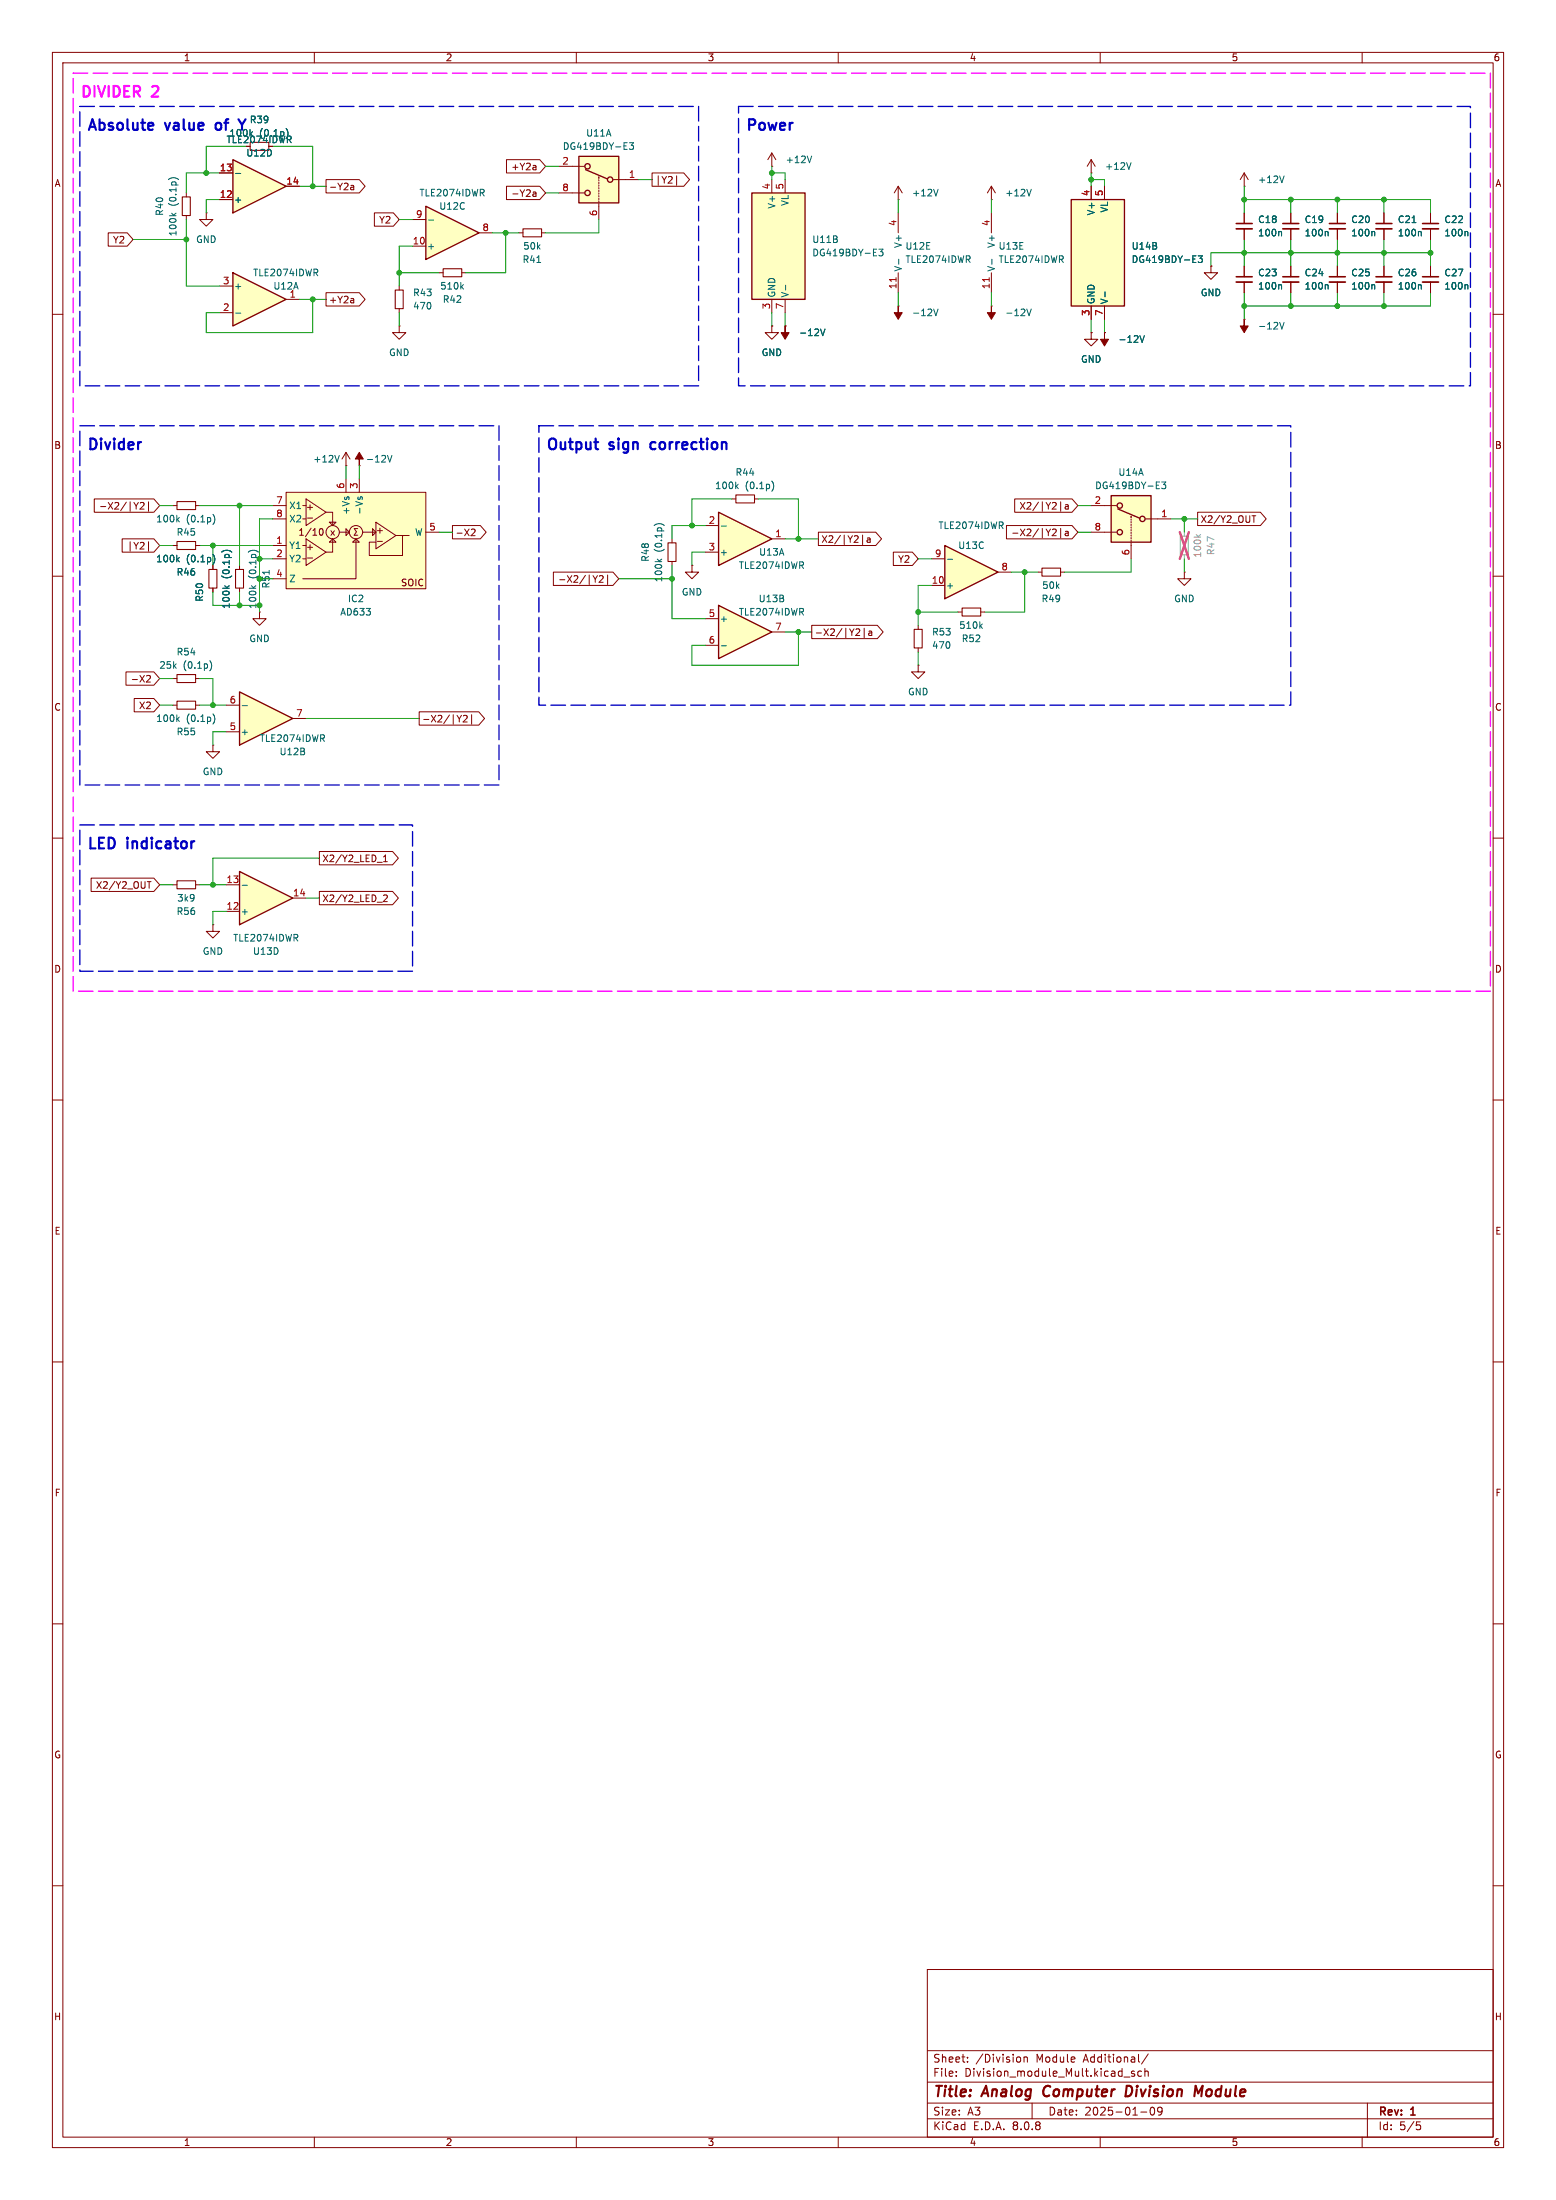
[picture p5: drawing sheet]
<svg xmlns="http://www.w3.org/2000/svg" width="297mm" height="420mm" viewBox="0 0 297 420" stroke-linecap="round" stroke-linejoin="round" font-family="sans-serif">
<g fill="none" stroke="#840000" stroke-width=".19">
<path d="M10 10h277v400h-277zM12 12h273v396h-273zM60 10v2M110 10v2M160 10v2M210 10v2M260 10v2M208.3 33h.1M208.3 30.5l-.8 1.3M208.3 30.5v2.5M208.3 30.5l.7 1.3M10 60h2"/>
<path d="M285 60h2M10 110h2M45.7 108v.7M45.7 112.3v.7M285 110h2M10 160h2M285 160h2M10 210h2M285 210h2M10 260h2M285 260h2M10 310h2"/>
<path d="M285 310h2M10 360h2M177 376h108v32h-108zM285 360h2M177 397.5h108M177 391.5h108M182.5 396.2v.2M182.5 395.4v.2M184.7 393.5v.2M184.7 392.7v.2M194.7 392.7l.1 .3-.1 .6M195.5 392.8l.2-.1h.3l.1 1"/>
<path d="M195.5 392.7v1M214.5 396.5h1.2M216.5 395.4h-.3l-.2 .2v.2l.5 .1v.4h-.5M217.4 393.6l.1 .1M217.9 395.4h-.4l-.3 .3 .1 .6h.6M218.5 395.5l.2-.1h.4l.1 1M218.5 394.9v1.5M219.2 392.1l-1.3 1.9M60 408v2M110 408v2M160 408v2M177 404.5h108"/>
<path d="M177 401.5h108M197 401.5v3M210 408v2M217.7 403.2h1.2M219.7 402.4l.2-.1a.8 .8 0 0 1 .5 .7 .8 .8 0 0 1-.5 .8l-.2-.2-.2-.4zM221.8 402.9l-.3 .3h-.3l-.2-.3 .1-.6h.4l.2 .1a.99 .99 0 0 1-.3 1.4h-.3M260 408v2M261 401.5v6.5M270.4 405.1h.7M270.5 405.6h.4l.3 .3-.2 .6-.5 .1"/>
</g>
<path d="M199.4 398.5a1.27 1.27 0 0 0 0 1.6M215.8 398.3l-.7-.1-.3 2h.5l.5-.3M228.2 398.2l.5 1.4 .9-1.4-.3 2" fill="none" stroke="#840000" stroke-width=".4"/>
<path d="M215.9 31.1l-.4 1.2M47.4 105.4a1.46 1.46 0 0 1 1.9 0M48 111.8l.5 .5M48.8 111.8l-.4 .4M51.4 108.9v.7" fill="none" stroke="#006464" stroke-width=".19"/>
<path d="M45 108.7h1.5v3.6h-1.5z" fill="none" stroke="#840000" stroke-width=".2"/>
<path d="M110.5 29.8h7.6v8.9h-7.6z" fill="#ffffc2"/>
<g fill="none" stroke="#840000" stroke-width=".25">
<path d="M110.5 29.8h7.6v8.9h-7.6zM111.8 32.4l4.2 1.8"/>
<circle cx="112.1" cy="31.8" r=".51"/>
<circle cx="112.1" cy="36.8" r=".51"/>
<circle cx="116.5" cy="34.3" r=".51"/>
</g>
<g fill="none" stroke="#840000" stroke-width=".19">
<path d="M106.7 36.8h4.8M106.7 31.8h4.8M114.3 33.8v.2M114.3 34.3v.2M114.3 34.8v.3M114.3 35.3v.3M114.3 35.8v.3M114.3 36.3v.3M114.3 36.8v.3M114.3 37.3v.3M114.3 37.8v.3M114.3 38.4v.2"/>
<path d="M114.3 38.9v3M117.1 34.3h4.8M99.1 44.5h.7M103.4 44.5h.7M128.3 102.9v.7M128.3 107.2v.8"/>
</g>
<path d="M120.1 27.2h.8l-.4 .5 .4 .2v.5l-.2 .1-.6-.1M102.5 50.1h.7M124.9 100.3a1.46 1.46 0 0 1 1.9 0M125.5 106.7l.4 .5M126.3 106.7l-.5 .4" fill="none" stroke="#006464" stroke-width=".19"/>
<path d="M99.8 43.7h3.6v1.5h-3.6zM127.5 103.6h1.5v3.6h-1.5z" fill="none" stroke="#840000" stroke-width=".2"/>
<path d="M81.3 39.4l10.1 5.1-10.1 5z" fill="#ffffc2"/>
<path d="M81.3 39.4l10.1 5.1-10.1 5z" fill="none" stroke="#840000" stroke-width=".25"/>
<path d="M237.5 35.6h.1M237.5 33l-.8 1.3M237.5 33v2.6M237.5 33l.8 1.3M78.7 47h2.6M78.7 41.9h2.6M91.4 44.5h2.6M273 50.8v2M273 53.8v2.1M33 134.6h.8M37.3 134.6h.8" fill="none" stroke="#840000" stroke-width=".19"/>
<path d="M245.1 33.6l-.4 1.3M81.8 42h1M280 54.3l.2 .2v.7M33.9 137.3l.3 .4M34.2 136.9l-.5 .5M40.6 136.3a1.46 1.46 0 0 1 0 1.9" fill="none" stroke="#006464" stroke-width=".19"/>
<path d="M33.8 133.9h3.5v1.5h-3.5z" fill="none" stroke="#840000" stroke-width=".2"/>
<path d="M271.5 53.8h3.1" fill="none" stroke="#840000" stroke-width=".33"/>
<path d="M271.5 52.8h3.1" fill="none" stroke="#840000" stroke-width=".3"/>
<path d="M54.6 94h26.7v18.4h-26.7z" fill="#ffffc2"/>
<g fill="none" stroke="#840000" stroke-width=".19">
<path d="M273 40.6v2.1M273 43.7v2M52.1 99.1h2.5M52.1 96.5h2.5M54.6 94h26.7v18.4h-26.7zM57.8 99.1h.6M57.8 96.5h.6M58.4 95.3l3.8 2.5-3.8 2.5zM58.7 96.9h1M58.7 98.9h1M59.2 96.4v.9M62.2 97.8h1.3v2.5"/>
<path d="M62.9 99.7h1.2l-.6 .6zM66 91.4v2.6M68.6 91.4v2.6M71.8 99.7l3.8 2.5-3.8 2.6zM52.1 106.7h2.5M52.1 104.1h2.5M52.1 110.5h2.5M57.8 106.7h.6M57.8 104.1h.6M58.4 102.9l3.8 2.5-3.8 2.6zM58.7 104.5h1M58.7 106.5h1"/>
<path d="M59.2 104v1M61.1 101l.2-.1a.68 .68 0 0 1 .4 .6 .68 .68 0 0 1-.4 .7l-.4-.5zM62.9 103.5l.6-.6 .6 .6zM63.2 101.3l.6 .9M63.5 102.9v2.5h-1.3M63.8 101.3l-.6 .9M64.8 101.6h1.9M66 101l.7 .6-.7 .6zM67.3 103.5l.6-.6 .7 .6zM67.9 102.9v7.6h-10.1M68.3 100.9h-.7l.4 .6-.4 .7h.7M69.2 101.6h2.6"/>
<path d="M71.1 101l.7 .6-.7 .6zM72 101.3h1M72 103.4h1M72.5 100.8v1M75.6 102.2h2.5M76.8 102.2v3.8h-6.3v-2.5h1.3M81.3 101.6h2.5M175.3 127v1.3h1.2l-1.2 1.2-1.3-1.2h1.3M175.3 127h.1M33 168.9h.8M37.3 168.9h.8M40.6 176.5v1.3h1.3l-1.3 1.3-1.2-1.3h1.2"/>
<path d="M40.6 176.5h.1"/>
<circle cx="63.5" cy="101.6" r="1.27"/>
<circle cx="67.9" cy="101.6" r="1.27"/>
</g>
<path d="M280 44.2l.2 .2v.6M68.4 94.9l-.1 .3M68.7 95.2l.1-.3 .2-.1 .2 .5" fill="none" stroke="#006464" stroke-width=".19"/>
<path d="M271.5 43.7h3.1" fill="none" stroke="#840000" stroke-width=".33"/>
<path d="M271.5 42.7h3.1" fill="none" stroke="#840000" stroke-width=".3"/>
<path d="M33.8 168.1h3.5v1.6h-3.5z" fill="none" stroke="#840000" stroke-width=".2"/>
<path d="M45.7 166.4l10.2 5.1-10.2 5z" fill="#ffffc2"/>
<path d="M45.7 166.4l10.2 5.1-10.2 5z" fill="none" stroke="#840000" stroke-width=".25"/>
<path d="M43.2 174h2.5M43.2 168.9h2.5M55.9 171.5h2.5" fill="none" stroke="#840000" stroke-width=".19"/>
<path d="M46.2 169h1" fill="none" stroke="#006464" stroke-width=".19"/>
<path d="M45.7 132.1l10.2 5.1-10.2 5z" fill="#ffffc2"/>
<path d="M45.7 132.1l10.2 5.1-10.2 5z" fill="none" stroke="#840000" stroke-width=".25"/>
<path d="M237.5 50.8v2M237.5 53.8v2.1M66 88.9h.1M66 86.4l-.7 1.2M66 86.4v2.5M66 86.4l.8 1.2M68.6 88.9h.1M43.2 139.7h2.5M43.2 134.6h2.5M55.9 137.2h2.5M40.6 142.2v1.3h1.3l-1.3 1.3-1.2-1.3h1.2M40.6 142.2h.1" fill="none" stroke="#840000" stroke-width=".19"/>
<path d="M244.4 54.3l.2 .2v.7M64.8 86.9l-.5 1.3M74 86.9l.4 1.3 .4-1.3M46.2 134.7h1" fill="none" stroke="#006464" stroke-width=".19"/>
<path d="M236 53.8h3" fill="none" stroke="#840000" stroke-width=".33"/>
<path d="M236 52.8h3" fill="none" stroke="#840000" stroke-width=".3"/>
<path d="M68.6 86.4l.7 1.2h-.7v1.3v-1.3h-.8z" fill="#840000" stroke="#840000" stroke-width=".19"/>
<path d="M44.4 30.5l10.2 5.1-10.2 5z" fill="#ffffc2"/>
<path d="M44.4 30.5l10.2 5.1-10.2 5z" fill="none" stroke="#840000" stroke-width=".25"/>
<g fill="none" stroke="#840000" stroke-width=".19">
<path d="M35.6 36.8v.8M41.9 38.1h2.5M41.9 33h2.5M54.6 35.6h2.5M35.6 41.1v.8M39.4 40.6v1.3h1.2l-1.2 1.3-1.3-1.3h1.3M39.4 40.6h.1M83.8 52.1h.8M88.1 52.1h.8M76.2 62.2v1.3h1.3l-1.3 1.3-1.3-1.3h1.3M76.2 62.2h.1M33 96.5h.8"/>
<path d="M37.3 96.5h.8M33 104.1h.8M37.3 104.1h.8"/>
</g>
<g fill="none" stroke="#006464" stroke-width=".19">
<path d="M32.1 34.3a1.46 1.46 0 0 1 2 0M45 33.1h.9M54.6 24.5l.3 .6v.8M32.8 40.7l.4 .5M33.6 40.7l-.5 .4M88.1 54.7l.3 .5M88.4 54.3l-.4 .5M33.9 99.2l.3 .4M34.2 98.8l-.5 .5M40.6 98.2a1.46 1.46 0 0 1 0 1.9M33.9 106.8l.3 .5M34.2 106.4l-.5 .5"/>
<path d="M40.6 105.8a1.46 1.46 0 0 1 0 1.9"/>
</g>
<path d="M34.8 37.6h1.5v3.5h-1.5zM47.8 27.2h3.5v1.5h-3.5zM84.6 51.3h3.5v1.5h-3.5zM33.8 95.8h3.5v1.5h-3.5zM33.8 103.4h3.5v1.5h-3.5z" fill="none" stroke="#840000" stroke-width=".2"/>
<path d="M44.4 52.1l10.2 5.1-10.2 5z" fill="#ffffc2"/>
<path d="M44.4 52.1l10.2 5.1-10.2 5z" fill="none" stroke="#840000" stroke-width=".25"/>
<g fill="none" stroke="#840000" stroke-width=".19">
<path d="M41.9 59.7h2.5M41.9 54.6h2.5M54.6 57.2h2.5M76.2 54.6v.8M76.2 58.9v.8M246.4 50.8v2M246.4 53.8v2.1M40.6 108v.7M40.6 112.3v.7M49.5 116.8v1.3h1.3l-1.3 1.3-1.2-1.3h1.2M49.5 116.8h.1M33 129.5h.8"/>
<path d="M37.3 129.5h.8"/>
</g>
<path d="M45 59.8h.9M253.3 54.3l.2 .2v.7M42.3 105.4a1.46 1.46 0 0 1 1.9 0M42.9 111.8l.5 .5M43.8 111.8l-.5 .4M40 126.1a1.46 1.46 0 0 1 0 2" fill="none" stroke="#006464" stroke-width=".19"/>
<path d="M75.4 55.4h1.6v3.5h-1.6zM39.9 108.7h1.5v3.6h-1.5zM33.8 128.8h3.5v1.5h-3.5z" fill="none" stroke="#840000" stroke-width=".2"/>
<path d="M244.9 53.8h3" fill="none" stroke="#840000" stroke-width=".33"/>
<path d="M244.9 52.8h3" fill="none" stroke="#840000" stroke-width=".3"/>
<path d="M204.5 38.1h10.1v20.3h-10.1z" fill="#ffffc2"/>
<path d="M204.5 38.1h10.1v20.3h-10.1z" fill="none" stroke="#840000" stroke-width=".25"/>
<g fill="none" stroke="#840000" stroke-width=".19">
<path d="M208.3 35.6v2.5M210.8 35.6v2.5M208.3 58.4v2.6M210.8 58.4v2.6M246.4 40.6v2.1M246.4 43.7v2M255.3 40.6v2.1M255.3 43.7v2M255.3 50.8v2M255.3 53.8v2.1M264.2 40.6v2.1M264.2 43.7v2"/>
<path d="M264.2 50.8v2M264.2 53.8v2.1M208.3 63.5v1.3h1.2l-1.2 1.2-1.3-1.2h1.3M208.3 63.5h.1M210.8 63.5h.1"/>
</g>
<path d="M210.9 55.7v1M228.7 48.8h.8l-.4 .5 .3 .1v.6l-.1 .1-.6-.1M253.3 44.2l.2 .2v.6M262.2 44.2l.2 .2v.6M262.2 54.3l.2 .2v.7M269.5 42.5h.8M271.1 54.3l.2 .2v.7M271.1 44.2l.2 .2v.6M217.6 64.1l.4 1.2 .4-1.2" fill="none" stroke="#006464" stroke-width=".19"/>
<path d="M210.8 63.5v1.3h.8l-.8 1.2-.7-1.2h.7z" fill="#840000" stroke="#840000" stroke-width=".19"/>
<path d="M244.9 43.7h3M253.7 43.7h3.1M253.7 53.8h3.1M262.6 43.7h3.1M262.6 53.8h3.1" fill="none" stroke="#840000" stroke-width=".33"/>
<path d="M244.9 42.7h3M253.7 42.7h3.1M253.7 52.8h3.1M262.6 42.7h3.1M262.6 52.8h3.1" fill="none" stroke="#840000" stroke-width=".3"/>
<path d="M212.1 94.6h7.6v8.9h-7.6z" fill="#ffffc2"/>
<g fill="none" stroke="#840000" stroke-width=".25">
<path d="M212.1 94.6h7.6v8.9h-7.6zM213.4 97.2l4.2 1.7"/>
<circle cx="213.7" cy="96.5" r=".51"/>
<circle cx="218.1" cy="99.1" r=".51"/>
<circle cx="213.7" cy="101.6" r=".51"/>
</g>
<g fill="none" stroke="#840000" stroke-width=".19">
<path d="M208.3 96.5h4.8M215.9 98.6v.2M215.9 99.1v.2M215.9 99.6v.2M218.7 99.1h4.8M208.3 101.6h4.8M215.9 100.1v.2M215.9 100.6v.2M215.9 101.1v.2M215.9 101.6v.3M215.9 102.1v.3M215.9 102.6v.3"/>
<path d="M215.9 103.1v.3M215.9 103.6v3.1"/>
</g>
<path d="M221.7 92h.8l-.4 .5 .4 .1v.6l-.2 .1-.6-.1" fill="none" stroke="#006464" stroke-width=".19"/>
<path d="M137.2 97.8l10.1 5.1-10.1 5.1z" fill="#ffffc2"/>
<path d="M137.2 97.8l10.1 5.1-10.1 5.1z" fill="none" stroke="#840000" stroke-width=".25"/>
<path d="M139.7 95.3h.8M144 95.3h.8M134.6 100.3h2.6M134.6 105.4h2.6M147.3 102.9h2.6" fill="none" stroke="#840000" stroke-width=".19"/>
<path d="M140.5 92.8l.4 .5M140.9 92.4l-.5 .5M147.3 91.8a1.46 1.46 0 0 1 0 2M137.7 100.4h1" fill="none" stroke="#006464" stroke-width=".19"/>
<path d="M140.5 94.5h3.5v1.5h-3.5z" fill="none" stroke="#840000" stroke-width=".2"/>
<path d="M137.2 115.6l10.1 5.1-10.1 5z" fill="#ffffc2"/>
<path d="M137.2 115.6l10.1 5.1-10.1 5z" fill="none" stroke="#840000" stroke-width=".25"/>
<path d="M132.1 108v1.2h1.2l-1.2 1.3-1.3-1.3h1.3M132.1 108h.1M134.6 118.1h2.6M175.3 119.4v.7M182.9 116.8h.7M187.2 116.8h.8M134.6 123.2h2.6M147.3 120.7h2.6M175.3 123.7v.8" fill="none" stroke="#840000" stroke-width=".19"/>
<path d="M187.1 119.5l.4 .5M187.5 119.1l-.5 .5M137.7 123.3h1" fill="none" stroke="#006464" stroke-width=".19"/>
<path d="M183.6 116.1h3.6v1.5h-3.6zM174.5 120.1h1.5v3.6h-1.5z" fill="none" stroke="#840000" stroke-width=".2"/>
<path d="M180.3 104.1l10.2 5.1-10.2 5.1z" fill="#ffffc2"/>
<path d="M180.3 104.1l10.2 5.1-10.2 5.1z" fill="none" stroke="#840000" stroke-width=".25"/>
<g fill="none" stroke="#840000" stroke-width=".19">
<path d="M147.3 31.8h.1M147.3 29.2l-.7 1.3M147.3 29.2v2.6M147.3 29.2l.8 1.3M171.4 38.1h.1M171.4 35.6l-.7 1.2M171.4 35.6v2.5M171.4 35.6l.8 1.2M189.2 38.1h.1M189.2 35.6l-.7 1.2M189.2 35.6v2.5M189.2 35.6l.8 1.2"/>
<path d="M171.4 58.4h.1M171.4 40.6v3.9M171.4 52.1v3.8M189.2 58.4h.1M189.2 40.6v3.9M189.2 52.1v3.8M147.3 62.2v1.3h1.3l-1.3 1.3-1.3-1.3h1.3M147.3 62.2h.1M177.8 111.8h2.5M177.8 106.7h2.5M190.5 109.2h2.5M226.1 109.2v1.3h1.2l-1.2 1.3-1.3-1.3h1.3"/>
<path d="M226.1 109.2h.1"/>
</g>
<path d="M154.9 29.8l-.4 1.3M179.1 36.1l-.5 1.3M196.8 36.1l-.4 1.3M171.5 49.5v1M178.2 59l.4 1.3 .5-1.3M189.3 49.5v1M196 59l.4 1.3 .4-1.3M180.9 106.8h.9" fill="none" stroke="#006464" stroke-width=".19"/>
<path d="M225.3 102.4h1.5v3.5h-1.5z" fill="none" stroke="#9c9b98" stroke-width=".2"/>
<path d="M226.1 101.6v.8M226.1 105.9v.8" fill="none" stroke="#9c9b98" stroke-width=".19"/>
<path d="M228.3 102.1l.5 .4M229.2 102.1l-.5 .3" fill="none" stroke="#939391" stroke-width=".19"/>
<path d="M225.2 101.6l1.7 5.1M226.9 101.6l-1.7 5.1" fill="none" stroke="#e65255" stroke-width=".46"/>
<g fill="#840000" stroke="#840000" stroke-width=".19">
<path d="M189.2 58.4v1.3h.8l-.8 1.3-.7-1.3h.7z"/>
<path d="M171.4 58.4v1.3h.8l-.8 1.3-.7-1.3h.7z"/>
</g>
<path d="M171 53v.7M188.8 53v.7" fill="none" stroke="#a90000" stroke-width=".19"/>
<path d="M143.5 36.8h10.2v20.4h-10.2z" fill="#ffffc2"/>
<path d="M143.5 36.8h10.2v20.4h-10.2z" fill="none" stroke="#840000" stroke-width=".25"/>
<g fill="none" stroke="#840000" stroke-width=".19">
<path d="M41.9 38.1h2.5M41.9 33h2.5M54.6 35.6h2.5M62.2 34.3h6.4l1.1 1.3-1.1 1.2h-6.4zM67 35.4h.5v.8M67 36.2h.5M67.5 35.7l-.5 .1M96.7 30.5h6.3l1.1 1.3-1.1 1.2h-6.3zM96.7 35.6h6.3l1.1 1.2-1.1 1.3h-6.3zM101.8 36.7h.4l.1 .8M101.8 37.4h.5M102.1 31.6l.2 .2v.6"/>
<path d="M102.3 32.4h-.1M102.3 31.9h-.1M102.3 37l-.5 .1M124.5 33h6l1.1 1.3-1.1 1.3h-6zM129.1 33.6v1.8M147.3 34.3v2.5M149.9 34.3v2.5M208.3 35.6v2.5M210.8 35.6v2.5M20.7 44.4h3.6l1.1 1.3-1.1 1.3h-3.6zM62.2 55.9h6.4l1.1 1.3-1.1 1.2h-6.4zM67.3 57l.2 .2v.6"/>
<path d="M67.5 57.8h-.1M67.5 57.3h-.1M71.5 40.6h3.6l1.1 1.3-1.1 1.3h-3.6zM147.3 57.2v2.5M149.9 57.2v2.5M208.3 58.4v2.6M210.8 58.4v2.6M231.1 50.8v1.3h1.3l-1.3 1.2-1.2-1.2h1.2M231.1 50.8h.1M237.5 40.6v2.1M237.5 43.7v2M237.5 50.8v2"/>
<path d="M237.5 53.8v2.1M246.4 40.6v2.1M246.4 43.7v2M246.4 50.8v2M246.4 53.8v2.1M255.3 40.6v2.1M255.3 43.7v2M255.3 50.8v2M255.3 53.8v2.1M264.2 40.6v2.1M264.2 43.7v2M264.2 50.8v2"/>
<path d="M264.2 53.8v2.1M273 40.6v2.1M273 43.7v2M273 50.8v2M273 53.8v2.1M147.3 62.2h.1M149.9 62.2h.1M208.3 63.5h.1M210.8 63.5h.1M237.5 61h.1M18 95.2h11.4l1.1 1.3-1.1 1.3h-11.4zM25.6 95.9l.4 .7"/>
<path d="M26 96.6v.6M26.4 95.9l-.4 .7M26.8 96l.5-.1 .2 .4-.8 .9h.8M28.3 95.8v1.8M193.7 95.2h10.9l1.1 1.3-1.1 1.3h-10.9zM202.5 95.8v1.8M203.4 96.4h.4l.1 .8M203.9 96.6l-.4 .1-.2 .2 .2 .3 .4-.1M228.6 97.8h12l1.1 1.3-1.1 1.2h-12zM239 98.5h.7M239.3 98.5v1.2M23.3 102.9h6.1l1.1 1.2-1.1 1.3h-6.1z"/>
<path d="M28.3 103.4v1.8M33 104.1h.8M37.3 104.1h.8M40.6 108v.7M40.6 112.3v.7M86.4 100.3h5.3l1.1 1.3-1.1 1.3h-5.3zM90 101.1l.4-.1 .3 .4-.8 .9h.8M105.6 109.2h11.4l1.1 1.3-1.1 1.3h-11.4zM113.2 109.9l.4 .7M113.6 110.6v.6M114 109.9l-.4 .7M114.4 110l.5-.1 .2 .4-.8 .9h.8"/>
<path d="M116 109.8v1.8M154.9 119.4h12.6l1.1 1.3-1.1 1.2h-12.6zM156.2 101.6h11l1.1 1.3-1.1 1.2h-11zM164.6 102.1v1.9M165 119.9v1.8M165.6 102.8h.4l.1 .7M166.1 103l-.4 .1-.2 .1 .2 .3h.4M170.5 105.4h3.6l1.2 1.3-1.2 1.3h-3.6zM192.1 100.3h12.5l1.1 1.3-1.1 1.3h-12.5zM198.1 109.2h.8M200.9 101.1l.5-.1 .2 .4-.8 .9h.8M202.4 109.2h.8"/>
<path d="M202.5 100.9v1.8M203.4 101.5h.4l.1 .8M203.9 101.7l-.4 .1-.2 .2 .2 .3 .4-.1M24 128.3h5.4l1.1 1.2-1.1 1.3h-5.4zM25.6 133.3h3.8l1.1 1.3-1.1 1.3h-3.8zM28 129l.5-.1 .2 .4-.8 .9h.8M80 135.9h11.4l1.1 1.3-1.1 1.2h-11.4zM87.2 136.6l.5 .6M87.7 137.2v.6M88.1 136.6l-.4 .6M88.4 136.7l.5-.1 .3 .3-.8 .9h.8M90 136.4v1.9"/>
<path d="M163.4 120.2l.5-.1 .2 .3-.8 .9h.8M165.9 120.5h.4l.1 .8M166.4 120.8h-.4l-.2 .2 .2 .3h.4M17.4 167.6h12l1.1 1.3-1.1 1.3h-12zM28.1 168.3h.7M28.5 168.3v1.3M61 162.6h13.9l1.1 1.2-1.1 1.3h-13.9zM61 170.2h13.9l1.1 1.3-1.1 1.2h-13.9zM72 164.6h1M73.2 164.5h.7M73.2 163.6l.4-.4v1.3M73.2 171l.5-.1 .2 .3-.8 .9h.8"/>
</g>
<g fill="none" stroke="#006464" stroke-width=".19">
<path d="M45 33.1h.9M54.6 24.5l.3 .6v.8M150 54.4v1M167.8 47.6h.7l-.4 .5 .4 .1v.5l-.2 .1-.5-.1M210.9 55.7v1M228.7 48.8h.8l-.4 .5 .3 .1v.6l-.1 .1-.6-.1M244.4 44.2l.2 .2v.6M244.4 54.3l.2 .2v.7M253.3 44.2l.2 .2v.6M253.3 54.3l.2 .2v.7M262.2 44.2l.2 .2v.6M262.2 54.3l.2 .2v.7"/>
<path d="M269.5 42.5h.8M271.1 54.3l.2 .2v.7M271.1 44.2l.2 .2v.6M280 54.3l.2 .2v.7M280 44.2l.2 .2v.6M156.6 62.8l.4 1.3 .5-1.3M217.6 64.1l.4 1.2 .4-1.2M244.3 61.5l.4 1.3 .4-1.3M33.9 106.8l.3 .5M34.2 106.4l-.5 .5M40.6 105.8a1.46 1.46 0 0 1 0 1.9M42.3 105.4a1.46 1.46 0 0 1 1.9 0"/>
<path d="M42.9 111.8l.5 .5M43.8 111.8l-.5 .4"/>
</g>
<g fill="#840000" stroke="#840000" stroke-width=".19">
<path d="M149.9 62.2v1.3h.7l-.7 1.3-.8-1.3h.8z"/>
<path d="M237.5 61v1.2h.8l-.8 1.3-.8-1.3h.8z"/>
</g>
<path d="M198.9 108.5h3.5v1.5h-3.5z" fill="none" stroke="#840000" stroke-width=".2"/>
<path d="M236 43.7h3" fill="none" stroke="#840000" stroke-width=".33"/>
<path d="M236 42.7h3" fill="none" stroke="#840000" stroke-width=".3"/>
<path d="M41.3 23.6l-.1 .2 .1 .8M45.5 22.8l.7 1M46.2 23.8v1M46.9 22.8l-.7 1M124.2 84.6l-.1 .2 .1 .8" fill="none" stroke="#0000c2" stroke-width=".41"/>
<path d="M14 14h270.5v175.2h-270.5z" fill="none" stroke="#f0f" stroke-width=".25" stroke-dasharray="2.8 1"/>
<path d="M15.2 20.3h118.1v53.4h-118.1zM141 20.3h139.7v53.4h-139.7zM15.2 81.3h80v68.6h-80zM102.9 81.3h143.5v53.3h-143.5zM15.2 157.5h63.5v27.9h-63.5z" fill="none" stroke="#0000c2" stroke-width=".25" stroke-dasharray="2.8 1"/>
<g fill="none" stroke="#009600" stroke-width=".19">
<path d="M41.9 38.1h-2.5v2.5M41.9 33h-6.3v3.8M47 27.9h-7.6v5.1M52.1 27.9h7.6v7.7M57.1 35.6h5.1M104.1 31.8h2.6M104.1 36.8h2.6M121.9 34.3h2.6M147.3 33h2.6v1.3M147.3 31.8v2.5M171.4 38.1v2.5M189.2 38.1v2.5"/>
<path d="M208.3 34.3h2.5v1.3M208.3 33v2.6M237.5 38.1h35.5v2.5M237.5 35.6v5M246.4 38.1v2.5M255.3 38.1v2.5M264.2 38.1v2.5M25.4 45.7h10.2M35.6 41.9v12.7h6.3M57.1 57.2h5.1M59.7 57.2v6.3h-20.3v-3.8h2.5M76.2 41.9h2.5"/>
<path d="M76.2 52.1h7.6M76.2 59.7v2.5M78.7 47h-2.5v7.6M94 44.5h5.1M96.5 44.5v7.6h-7.6M114.3 41.9v2.6h-10.2M147.3 59.7v2.5M149.9 59.7v2.5M171.4 55.9v2.5M189.2 55.9v2.5M237.5 45.7v5.1M237.5 55.9v5.1"/>
<path d="M246.4 45.7v5.1M246.4 55.9v2.5M255.3 45.7v5.1M255.3 55.9v2.5M264.2 45.7v5.1M264.2 55.9v2.5M273 48.3h-41.9v2.5M273 45.7v5.1M273 55.9v2.5h-35.5M208.3 61v2.5M210.8 61v2.5M30.5 96.5h2.5"/>
<path d="M38.1 96.5h14M45.7 96.5v11.5M52.1 99.1h-2.6v17.7M66 88.9v2.5M68.6 88.9v2.5M139.7 95.3h-7.6v5M144.8 95.3h7.6v7.6M205.7 96.5h2.6M223.5 99.1h5.1M226.1 99.1v2.5M30.5 104.1h2.5M38.1 104.1h14"/>
<path d="M40.6 104.1v3.9M40.6 113v2.6h8.9M45.7 113v2.6M49.5 106.7h2.6M49.5 110.5h2.6M83.8 101.6h2.6M118.1 110.5h10.2M128.3 108v10.1h6.3M134.6 105.4h-2.5v2.6M134.6 100.3h-6.3v2.6M149.9 102.9h6.3M175.3 116.8h7.6"/>
<path d="M175.3 106.7h2.5M177.8 111.8h-2.5v7.6M193 109.2h5.1M195.6 109.2v7.6h-7.6M205.7 101.6h2.6M215.9 106.7v2.5h-12.7M226.1 106.7v2.5M30.5 134.6h2.5M30.5 129.5h2.5M38.1 129.5h2.5v5.1M38.1 134.6h5.1M43.2 139.7h-2.6v2.5"/>
<path d="M58.4 137.2h21.6M149.9 120.7h5M152.4 120.7v6.3h-20.3v-3.8h2.5M175.3 124.5v2.5M30.5 168.9h2.5M38.1 168.9h5.1M43.2 174h-2.6v2.5M58.4 171.5h2.6M61 163.8h-20.4v5.1"/>
</g>
<g fill="#009600" stroke="#009600" stroke-width=".19">
<circle cx="35.6" cy="45.7" r=".46"/>
<circle cx="96.5" cy="44.5" r=".46"/>
<circle cx="45.7" cy="96.5" r=".46"/>
<circle cx="59.7" cy="35.6" r=".46"/>
<circle cx="59.7" cy="57.2" r=".46"/>
<circle cx="76.2" cy="52.1" r=".46"/>
<circle cx="39.4" cy="33" r=".46"/>
<circle cx="128.3" cy="110.5" r=".46"/>
<circle cx="40.6" cy="134.6" r=".46"/>
<circle cx="49.5" cy="115.6" r=".46"/>
<circle cx="40.6" cy="104.1" r=".46"/>
<circle cx="40.6" cy="168.9" r=".46"/>
<circle cx="45.7" cy="115.6" r=".46"/>
<circle cx="147.3" cy="33" r=".46"/>
<circle cx="237.5" cy="38.1" r=".46"/>
<circle cx="208.3" cy="34.3" r=".46"/>
<circle cx="246.4" cy="58.4" r=".46"/>
<circle cx="237.5" cy="48.3" r=".46"/>
<circle cx="246.4" cy="38.1" r=".46"/>
<circle cx="195.6" cy="109.2" r=".46"/>
<circle cx="237.5" cy="58.4" r=".46"/>
<circle cx="226.1" cy="99.1" r=".46"/>
<circle cx="255.3" cy="38.1" r=".46"/>
<circle cx="255.3" cy="48.3" r=".46"/>
<circle cx="246.4" cy="48.3" r=".46"/>
<circle cx="264.2" cy="48.3" r=".46"/>
<circle cx="264.2" cy="58.4" r=".46"/>
<circle cx="264.2" cy="38.1" r=".46"/>
<circle cx="273" cy="48.3" r=".46"/>
<circle cx="255.3" cy="58.4" r=".46"/>
<circle cx="152.4" cy="102.9" r=".46"/>
<circle cx="152.4" cy="120.7" r=".46"/>
<circle cx="175.3" cy="116.8" r=".46"/>
<circle cx="132.1" cy="100.3" r=".46"/>
</g>
<g font-size="2.8" fill="#f0f">
<text x="15.2" y="19.2">DIVIDER</text>
<text x="29.2" y="19.2">2</text>
</g>
<g font-size="2.8" fill="#0000c2">
<text x="16.5" y="25.5">Absolute</text>
<text x="31.7" y="25.5">value</text>
<text x="42.1" y="25.5">of</text>
<text x="142.2" y="25.5">Power</text>
<text x="16.5" y="86.5">Divider</text>
<text x="104.1" y="86.5">Output</text>
<text x="116.5" y="86.5">sign</text>
<text x="125.1" y="86.5">correction</text>
<text x="16.5" y="162.7">LED</text>
<text x="24.4" y="162.7">indicator</text>
</g>
<text font-size="2.8" fill="#006464" x="47.5" y="25.5">Y</text>
<g font-size="2.8" fill="#840000">
<text x="178" y="400.9">Title:</text>
<text x="187.7" y="400.9">Analog</text>
<text x="200" y="400.9">Computer</text>
<text x="216.5" y="400.9">Division</text>
<text x="230.4" y="400.9">Module</text>
</g>
<g font-size="2.1" fill="#840000">
<text x="178" y="394">Sheet:</text>
<text x="186.2" y="394">/Division</text>
<text x="197.8" y="394">Module</text>
<text x="207" y="394">Additional/</text>
<text x="178" y="396.7">File:</text>
<text x="184.1" y="396.7">Division_module_Mult.kicad_sch</text>
<text x="178" y="406.9">KiCad</text>
<text x="178" y="404.1">Size:</text>
<text x="184.7" y="404.1">A3</text>
<text x="185.7" y="406.9">E.D.A.</text>
<text x="193.3" y="406.9">8.0.8</text>
<text x="200" y="404.1">Date:</text>
<text x="207" y="404.1">2025-01-09</text>
<text x="263" y="404.3">Rev:</text>
<text x="263" y="406.9">Id:</text>
<text x="267.1" y="406.9">5/5</text>
<text x="269.4" y="404.3">1</text>
</g>
<g font-size="1.8" fill="#840000">
<text x="35" y="11.9">1</text>
<text x="85" y="11.9">2</text>
<text x="135" y="11.9">3</text>
<text x="185" y="11.9">4</text>
<text x="235" y="11.9">5</text>
<text x="285" y="11.9">6</text>
<text x="10.3" y="35.9">A</text>
<text x="97.5" y="32.7">+Y2a</text>
<text x="124.9" y="35.2">|Y2|</text>
<text x="285.3" y="35.9">A</text>
<text x="62.7" y="36.5">-Y2a</text>
<text x="97.5" y="37.8">-Y2a</text>
<text x="21.5" y="46.7">Y2</text>
<text x="72.3" y="42.9">Y2</text>
<text x="62.7" y="58.1">+Y2a</text>
<text x="10.3" y="85.9">B</text>
<text x="285.3" y="85.9">B</text>
<text x="18.8" y="97.5">-X2/|Y2|</text>
<text x="194.5" y="97.5">X2/|Y2|a</text>
<text x="229.1" y="100">X2/Y2_OUT</text>
<text x="24.1" y="105.1">|Y2|</text>
<text x="56.8" y="102.5">1/10</text>
<text x="86.8" y="102.6">-X2</text>
<text x="156.7" y="103.8">X2/|Y2|a</text>
<text x="171.3" y="107.6">Y2</text>
<text x="192.9" y="102.6">-X2/|Y2|a</text>
<text x="76.4" y="112.1">SOIC</text>
<text x="106.4" y="111.4">-X2/|Y2|</text>
<text x="155.4" y="121.6">-X2/|Y2|a</text>
<text x="24.9" y="130.5">-X2</text>
<text x="10.3" y="135.9">C</text>
<text x="26.4" y="135.6">X2</text>
<text x="285.3" y="135.9">C</text>
<text x="80.5" y="138.1">-X2/|Y2|</text>
<text x="61.4" y="164.8">X2/Y2_LED_1</text>
<text x="18.2" y="169.9">X2/Y2_OUT</text>
<text x="61.4" y="172.4">X2/Y2_LED_2</text>
<text x="10.3" y="185.9">D</text>
<text x="285.3" y="185.9">D</text>
<text x="10.3" y="235.9">E</text>
<text x="285.3" y="235.9">E</text>
<text x="10.3" y="285.9">F</text>
<text x="285.3" y="285.9">F</text>
<text x="10.3" y="335.9">G</text>
<text x="285.3" y="335.9">G</text>
<text x="10.2" y="385.9">H</text>
<text x="285.2" y="385.9">H</text>
<text x="35" y="409.9">1</text>
<text x="85" y="409.9">2</text>
<text x="135" y="409.9">3</text>
<text x="185" y="409.9">4</text>
<text x="235" y="409.9">5</text>
<text x="285" y="409.9">6</text>
</g>
<g font-size="1.8" fill="#006464">
<text x="47.6" y="23.7">R39</text>
<text x="43.1" y="27.5">TLE2074IDWR</text>
<text x="43.7" y="26.3">100k</text>
<text x="49.5" y="26.3">(0.1p)</text>
<text x="107.3" y="28.8">DG419BDY-E3</text>
<text x="111.8" y="26.3">U11A</text>
<text x="46.9" y="30.1">U12D</text>
<text x="149.9" y="31.3">+12V</text>
<text x="210.8" y="32.6">+12V</text>
<text x="240" y="35.2">+12V</text>
<text x="31.3" y="41.3" transform="rotate(-90 31.3 41.3)">R40</text>
<text x="33.9" y="39.4" transform="rotate(-90 33.9 39.4)">(0.1p)</text>
<text x="44.6" y="39">+</text>
<text x="80" y="37.7">TLE2074IDWR</text>
<text x="83.7" y="40.2">U12C</text>
<text x="148.2" y="39.9" transform="rotate(-90 148.2 39.9)">V+</text>
<text x="150.7" y="39.4" transform="rotate(-90 150.7 39.4)">VL</text>
<text x="174" y="37.7">+12V</text>
<text x="191.8" y="37.7">+12V</text>
<text x="209.1" y="41.2" transform="rotate(-90 209.1 41.2)">V+</text>
<text x="211.7" y="40.7" transform="rotate(-90 211.7 40.7)">VL</text>
<text x="33.9" y="45.2" transform="rotate(-90 33.9 45.2)">100k</text>
<text x="37.3" y="46.6">GND</text>
<text x="81.4" y="47.9">+</text>
<text x="99.8" y="47.9">50k</text>
<text x="154.9" y="46.6">U11B</text>
<text x="172.3" y="47.4" transform="rotate(-90 172.3 47.4)">V+</text>
<text x="172.7" y="47.9">U12E</text>
<text x="190.1" y="47.4" transform="rotate(-90 190.1 47.4)">V+</text>
<text x="190.5" y="47.9">U13E</text>
<text x="215.9" y="47.9">U14B</text>
<text x="240" y="45.3">100n</text>
<text x="240" y="42.8">C18</text>
<text x="248.9" y="45.3">100n</text>
<text x="248.9" y="42.8">C19</text>
<text x="257.8" y="45.3">100n</text>
<text x="257.8" y="42.8">C20</text>
<text x="266.7" y="45.3">100n</text>
<text x="266.7" y="42.8">C21</text>
<text x="275.6" y="45.3">100n</text>
<text x="275.6" y="42.8">C22</text>
<text x="48.2" y="52.9">TLE2074IDWR</text>
<text x="99.7" y="50.4">R41</text>
<text x="154.9" y="49.1">DG419BDY-E3</text>
<text x="172.3" y="51.9" transform="rotate(-90 172.3 51.9)">V-</text>
<text x="172.7" y="50.4">TLE2074IDWR</text>
<text x="190.1" y="51.9" transform="rotate(-90 190.1 51.9)">V-</text>
<text x="190.5" y="50.4">TLE2074IDWR</text>
<text x="215.9" y="50.4">DG419BDY-E3</text>
<text x="240" y="52.9">C23</text>
<text x="248.9" y="52.9">C24</text>
<text x="257.8" y="52.9">C25</text>
<text x="266.7" y="52.9">C26</text>
<text x="275.6" y="52.9">C27</text>
<text x="44.6" y="55.5">+</text>
<text x="52.1" y="55.5">U12A</text>
<text x="55.2" y="56.9">1</text>
<text x="78.7" y="59.3">470</text>
<text x="78.7" y="56.7">R43</text>
<text x="83.9" y="55.5">510k</text>
<text x="84.4" y="58">R42</text>
<text x="148.2" y="56.9" transform="rotate(-90 148.2 56.9)">GND</text>
<text x="150.7" y="56.9" transform="rotate(-90 150.7 56.9)">V-</text>
<text x="209.1" y="58.2" transform="rotate(-90 209.1 58.2)">GND</text>
<text x="211.7" y="58.2" transform="rotate(-90 211.7 58.2)">V-</text>
<text x="229.1" y="56.7">GND</text>
<text x="240" y="55.5">100n</text>
<text x="248.9" y="55.5">100n</text>
<text x="257.8" y="55.5">100n</text>
<text x="266.7" y="55.5">100n</text>
<text x="275.6" y="55.5">100n</text>
<text x="152.4" y="64.4">-12V</text>
<text x="174" y="60.6">-12V</text>
<text x="191.8" y="60.6">-12V</text>
<text x="213.4" y="65.6">-12V</text>
<text x="240" y="63.1">-12V</text>
<text x="74.2" y="68.2">GND</text>
<text x="145.3" y="68.2">GND</text>
<text x="206.2" y="69.4">GND</text>
<text x="59.7" y="88.5">+12V</text>
<text x="69.7" y="88.5">-12V</text>
<text x="136.4" y="93.6">100k</text>
<text x="140.3" y="91">R44</text>
<text x="142.2" y="93.6">(0.1p)</text>
<text x="208.9" y="93.6">DG419BDY-E3</text>
<text x="213.4" y="91">U14A</text>
<text x="29.7" y="99.9">100k</text>
<text x="35.5" y="99.9">(0.1p)</text>
<text x="55.1" y="97.4">X1</text>
<text x="55.1" y="99.9">X2</text>
<text x="66.9" y="98.4" transform="rotate(-90 66.9 98.4)">+Vs</text>
<text x="69.4" y="98.4" transform="rotate(-90 69.4 98.4)">-Vs</text>
<text x="179" y="101.2">TLE2074IDWR</text>
<text x="29.7" y="107.5">100k</text>
<text x="33.6" y="102.5">R45</text>
<text x="35.5" y="107.5">(0.1p)</text>
<text x="55.1" y="105">Y1</text>
<text x="55.1" y="107.5">Y2</text>
<text x="79.1" y="102.5">W</text>
<text x="124.1" y="107.4" transform="rotate(-90 124.1 107.4)">R48</text>
<text x="126.6" y="105.4" transform="rotate(-90 126.6 105.4)">(0.1p)</text>
<text x="137.3" y="106.3">+</text>
<text x="144.8" y="106.3">U13A</text>
<text x="182.8" y="105">U13C</text>
<text x="33.6" y="110.1">R46</text>
<text x="44" y="110.5" transform="rotate(-90 44 110.5)">(0.1p)</text>
<text x="51.7" y="112.4" transform="rotate(-90 51.7 112.4)">R51</text>
<text x="55.1" y="111.4">Z</text>
<text x="126.6" y="111.3" transform="rotate(-90 126.6 111.3)">100k</text>
<text x="130" y="113.9">GND</text>
<text x="140.9" y="108.8">TLE2074IDWR</text>
<text x="180.5" y="112.6">+</text>
<text x="198.8" y="112.6">50k</text>
<text x="39" y="115" transform="rotate(-90 39 115)">R50</text>
<text x="44" y="116.3" transform="rotate(-90 44 116.3)">100k</text>
<text x="49.1" y="116.3" transform="rotate(-90 49.1 116.3)">100k</text>
<text x="64.8" y="117.7">AD633</text>
<text x="66.3" y="115.2">IC2</text>
<text x="137.3" y="119">+</text>
<text x="140.9" y="117.7">TLE2074IDWR</text>
<text x="144.7" y="115.2">U13B</text>
<text x="198.7" y="115.2">R49</text>
<text x="224" y="115.2">GND</text>
<text x="33.6" y="125.3">R54</text>
<text x="47.5" y="122.8">GND</text>
<text x="177.8" y="124.1">470</text>
<text x="177.8" y="121.5">R53</text>
<text x="183" y="120.2">510k</text>
<text x="183.5" y="122.8">R52</text>
<text x="30.3" y="127.9">25k</text>
<text x="34.9" y="127.9">(0.1p)</text>
<text x="173.2" y="132.9">GND</text>
<text x="29.7" y="138">100k</text>
<text x="33.6" y="140.6">R55</text>
<text x="35.5" y="138">(0.1p)</text>
<text x="45.8" y="140.6">+</text>
<text x="49.5" y="141.8">TLE2074IDWR</text>
<text x="38.6" y="148.2">GND</text>
<text x="53.3" y="144.4">U12B</text>
<text x="33.7" y="172.3">3k9</text>
<text x="33.6" y="174.9">R56</text>
<text x="44.4" y="179.9">TLE2074IDWR</text>
<text x="45.8" y="174.9">+</text>
<text x="38.6" y="182.5">GND</text>
<text x="48.2" y="182.5">U13D</text>
</g>
<g font-size="1.8" fill="#a90000">
<text x="41.9" y="32.8">13</text>
<text x="54.6" y="35.3">14</text>
<text x="107.2" y="31.5">2</text>
<text x="119.9" y="34">1</text>
<text x="41.9" y="37.8">12</text>
<text x="79.3" y="41.7">9</text>
<text x="107.2" y="36.6">8</text>
<text x="114" y="41.3" transform="rotate(-90 114 41.3)">6</text>
<text x="147.1" y="36.3" transform="rotate(-90 147.1 36.3)">4</text>
<text x="149.6" y="36.3" transform="rotate(-90 149.6 36.3)">5</text>
<text x="208" y="37.5" transform="rotate(-90 208 37.5)">4</text>
<text x="210.6" y="37.5" transform="rotate(-90 210.6 37.5)">5</text>
<text x="78.7" y="46.7">10</text>
<text x="92" y="44.2">8</text>
<text x="171.2" y="43.3" transform="rotate(-90 171.2 43.3)">4</text>
<text x="189" y="43.3" transform="rotate(-90 189 43.3)">4</text>
<text x="42.5" y="59.4">2</text>
<text x="42.5" y="54.4">3</text>
<text x="147.1" y="59.1" transform="rotate(-90 147.1 59.1)">3</text>
<text x="149.6" y="59.1" transform="rotate(-90 149.6 59.1)">7</text>
<text x="171.2" y="55.3" transform="rotate(-90 171.2 55.3)">11</text>
<text x="189" y="55.3" transform="rotate(-90 189 55.3)">11</text>
<text x="208" y="60.4" transform="rotate(-90 208 60.4)">3</text>
<text x="210.6" y="60.4" transform="rotate(-90 210.6 60.4)">7</text>
<text x="65.8" y="93.4" transform="rotate(-90 65.8 93.4)">6</text>
<text x="68.3" y="93.4" transform="rotate(-90 68.3 93.4)">3</text>
<text x="52.6" y="96.3">7</text>
<text x="52.6" y="98.8">8</text>
<text x="81.8" y="101.3">5</text>
<text x="135.2" y="100.1">2</text>
<text x="208.8" y="96.3">2</text>
<text x="208.8" y="101.3">8</text>
<text x="221.5" y="98.8">1</text>
<text x="52.6" y="103.9">1</text>
<text x="52.6" y="106.4">2</text>
<text x="135.2" y="105.2">3</text>
<text x="147.9" y="102.6">1</text>
<text x="178.4" y="106.4">9</text>
<text x="215.6" y="106.1" transform="rotate(-90 215.6 106.1)">6</text>
<text x="52.6" y="110.2">4</text>
<text x="177.8" y="111.5">10</text>
<text x="191.1" y="109">8</text>
<text x="135.2" y="117.9">5</text>
<text x="135.2" y="122.9">6</text>
<text x="147.9" y="120.4">7</text>
<text x="43.7" y="134.4">6</text>
<text x="56.4" y="136.9">7</text>
<text x="43.7" y="139.4">5</text>
<text x="43.1" y="173.7">12</text>
<text x="43.1" y="168.7">13</text>
<text x="55.8" y="171.2">14</text>
</g>
<g font-size="1.8" fill="#939391">
<text x="229.5" y="106.6" transform="rotate(-90 229.5 106.6)">100k</text>
<text x="232" y="106.1" transform="rotate(-90 232 106.1)">R47</text>
</g>
<text font-size="1.8" fill="#009600" x="49.1" y="110.5" transform="rotate(-90 49.1 110.5)">(0.1p)</text>
</svg>
